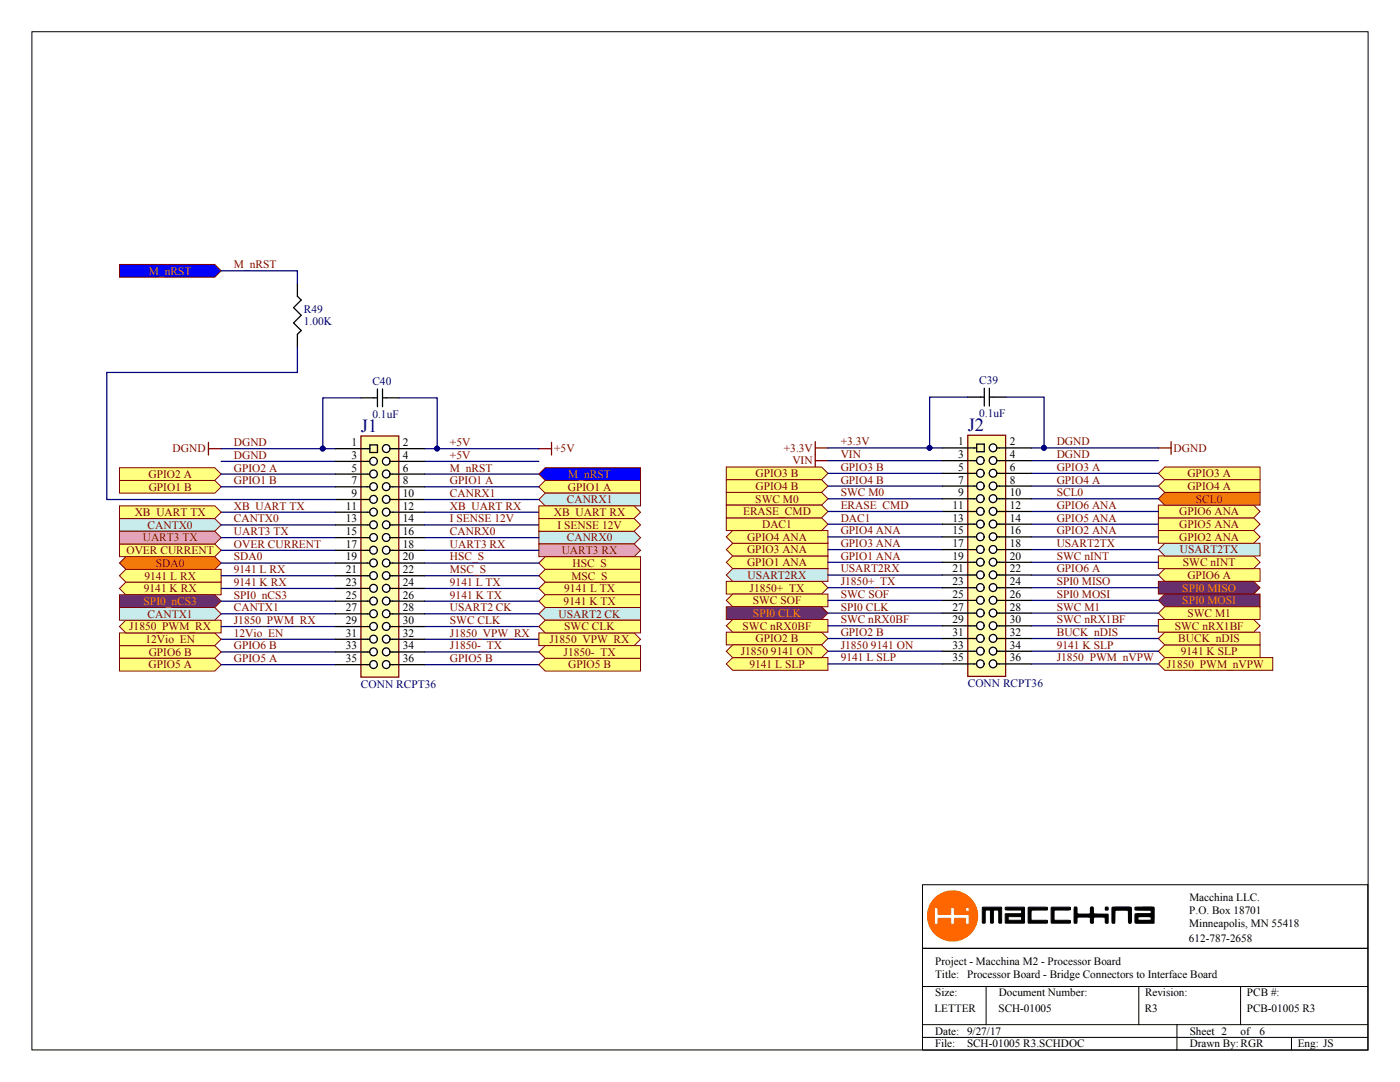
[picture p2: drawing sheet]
<svg xmlns="http://www.w3.org/2000/svg" width="279mm" height="216mm" viewBox="0 0 279 216" stroke-linecap="round" stroke-linejoin="round" font-family="sans-serif">
<path d="M6.4 6.3h266.6v203.2h-266.6zM184.1 176.5h88.9v12.7h-88.9zM184.1 189.2h88.9v20.3h-88.9zM184.1 196.8h88.9M196.8 196.8v7.7M227.3 196.8v7.7M247.6 196.8v7.7M184.1 204.5h88.9M184.1 207h88.9M234.9 204.5v5M257.7 207v2.5" fill="none" stroke="#000" stroke-width=".2"/>
<path d="M185.1 182.8a5 5 0 0 1 10 0 5 5 0 0 1-10 0zM186.5 181.2v2.9l.1 .3 .6-.1v-1l.7-.1 1.8 .1 .1 1.1 .4 .1 .2-.2 .1-1 2.1-.1 .1 1.2h.7v-1.8l-.1-.1h-2.8v-1.3a.4 .4 0 0 0-.5-.1 .4 .4 0 0 0-.3 .4v1h-2.4l-.1-1.3zM192.7 181.5a.4 .4 0 0 0 .8 0 .4 .4 0 0 0-.8 0z" fill="#f60" stroke="#f60" stroke-width=".2"/>
<g fill="#000" stroke="#000" stroke-width=".2">
<path d="M196.1 181h3.7l.1 3.2-.6-.1v-2.4l-.2-.1-.8 .1-.1 2.3a.29 .29 0 0 1-.3 .2 .29 .29 0 0 1-.2-.3v-2.2l-.2-.1h-.8l-.1 .1v2.4l-.5 .1zM205.2 181.1h3.8v.5h-3.1l-.1 .9 .1 1.1h3l.1 .6h-3.7zM209.8 181l3.8 .1v.4l-.2 .1h-2.9l-.1 .1v1.8l.1 .1 3.1 .1v.5h-3.8z"/>
<path d="M200.7 181l3.7 .1v3.1h-3.7v-1.8l3.1-.1 .1-.3-.1-.4-3.1-.1zM201.3 182.9l-.1 .5 .2 .2h2.4l.1-.1-.1-.6z"/>
</g>
<g fill="#000" stroke="#000" stroke-width=".25">
<path d="M214.4 181.1h.5l.1 1.2 1.8 .1h.7l.2-1.3 .4-.1 .2 1.4h2.8v1.7l-.5 .1v-1.1l-.2-.1h-1.8l-.4 .1v1.1h-.5l-.1-1.1-.2-.1a4.8 4.8 0 0 0-2.4 .1l-.1 1-.5 .1zM222 181.1h3.7l.1 .8-.1 2.3h-.4v-.1l-.1-2.4-2-.1-.7 .1v2.5h-.4a2.05 2.05 0 0 1-.2-1.6z"/>
<path d="M226.6 181.1l1.8-.1a2.99 2.99 0 0 1 1.9 .1v3.1h-3.7l-.1-.7a1.19 1.19 0 0 1 .2-1.1l2.9-.1 .2-.5-.2-.2h-3zM227.2 183l-.1 .4 .1 .2a5.3 5.3 0 0 0 2.5-.1l.1-.4-.3-.2z"/>
<circle cx="220.8" cy="181.3" r=".32"/>
</g>
<path d="M72 79.4h3.3M75.3 77.6v3.6M76.3 79.4h3.3M76.3 77.6v3.6" fill="none" stroke="#000" stroke-width=".25"/>
<path d="M41.6 88.3v2.5M41.6 89.5h2.5" fill="none" stroke="#800000" stroke-width=".25"/>
<path d="M107.5 106h19.1l1.2 1.3-1.2 1.2h-19.1z" fill-rule="evenodd" fill="#c8ebeb" stroke="#800000" stroke-width=".2"/>
<path d="M107.5 108.5h19.1l1.2 1.3-1.2 1.3h-19.1z" fill-rule="evenodd" fill="#eba5c2" stroke="#800000" stroke-width=".2"/>
<path d="M23.8 112.3l1.3-1.2h17.8l1.2 1.2-1.2 1.3h-17.8z" fill-rule="evenodd" fill="#f77800" stroke="#800000" stroke-width=".2"/>
<g fill="#ffff80" stroke="#800000" stroke-width=".2">
<path d="M107.5 117.4l1.3-1.3h19v2.6h-19z" fill-rule="evenodd"/>
<path d="M107.5 120l1.3-1.3h19v2.5h-19z" fill-rule="evenodd"/>
</g>
<path d="M107.5 122.5l1.3-1.3h19v2.6h-19z" fill-rule="evenodd" fill="#c8ebeb" stroke="#800000" stroke-width=".2"/>
<path d="M44.1 92.1h22.9M84.7 94.6h22.8M84.7 107.3h22.8M84.7 109.8h22.8" fill="none" stroke="#000080" stroke-width=".25"/>
<g fill="#ffff80" stroke="#800000" stroke-width=".2">
<path d="M23.8 108.5h19.1l1.2 1.3-1.2 1.3h-19.1z" fill-rule="evenodd"/>
<path d="M107.5 112.3l1.3-1.2h19v2.5h-19z" fill-rule="evenodd"/>
</g>
<path d="M44.1 112.3h22.9M44.1 109.8h22.9M84.7 112.3h22.8M84.7 117.4h22.8M84.7 120h22.8M44.1 127.6h22.9M44.1 130.1h22.9M84.7 125h22.8M84.7 122.5h22.8M84.7 127.6h22.8M84.7 132.6h22.8" fill="none" stroke="#000080" stroke-width=".25"/>
<g fill="#ffff80" stroke="#800000" stroke-width=".2">
<path d="M107.5 132.6l1.3-1.2h19v2.5h-19z" fill-rule="evenodd"/>
<path d="M23.8 128.8h19.1l1.2 1.3-1.2 1.3h-19.1z" fill-rule="evenodd"/>
<path d="M23.8 126.3h19.1l1.2 1.3-1.2 1.2h-19.1z" fill-rule="evenodd"/>
<path d="M107.5 126.3h19.1l1.2 1.3-1.2 1.2h-19.1z" fill-rule="evenodd"/>
<path d="M107.5 125l1.3-1.2h19v2.5h-19z" fill-rule="evenodd"/>
<path d="M23.8 131.4h19.1l1.2 1.2-1.2 1.3h-19.1z" fill-rule="evenodd"/>
<path d="M23.8 125l1.3-1.2h19v2.5h-19z" fill-rule="evenodd"/>
<path d="M107.5 130.1l1.3-1.3h19v2.6h-19z" fill-rule="evenodd"/>
<path d="M107.5 114.9l1.3-1.3h19v2.5h-19z" fill-rule="evenodd"/>
<path d="M23.8 117.4l1.3-1.3h19v2.6h-19z" fill-rule="evenodd"/>
<path d="M23.8 114.9l1.3-1.3h19v2.5h-19z" fill-rule="evenodd"/>
</g>
<path d="M23.8 103.5h19.1l1.2 1.2-1.2 1.3h-19.1z" fill-rule="evenodd" fill="#c8ebeb" stroke="#800000" stroke-width=".2"/>
<path d="M23.8 106h19.1l1.2 1.3-1.2 1.2h-19.1z" fill-rule="evenodd" fill="#eba5c2" stroke="#800000" stroke-width=".2"/>
<path d="M23.8 121.2h19.1l1.2 1.3-1.2 1.3h-19.1z" fill-rule="evenodd" fill="#c8ebeb" stroke="#800000" stroke-width=".2"/>
<path d="M23.8 118.7h19.1l1.2 1.3-1.2 1.2h-19.1z" fill-rule="evenodd" fill="#682f6f" stroke="#800000" stroke-width=".2"/>
<path d="M107.5 89.5h2.6M110.1 88.3v2.5" fill="none" stroke="#800000" stroke-width=".25"/>
<path d="M84.7 92.1h22.8M44.1 104.7h22.9M44.1 107.3h22.9M44.1 114.9h22.9M44.1 117.4h22.9M44.1 120h22.9M84.7 114.9h22.8M44.1 122.5h22.9M44.1 125h22.9M44.1 132.6h22.9M84.7 130.1h22.8" fill="none" stroke="#000080" stroke-width=".25"/>
<path d="M107.5 97.1l1.3-1.2h19v2.5h-19z" fill-rule="evenodd" fill="#ffff80" stroke="#800000" stroke-width=".2"/>
<path d="M84.7 97.1h22.8" fill="none" stroke="#000080" stroke-width=".25"/>
<g fill="#ffff80" stroke="#800000" stroke-width=".2">
<path d="M23.8 95.9h19.1l1.2 1.2-1.2 1.3h-19.1z" fill-rule="evenodd"/>
<path d="M23.8 93.3h19.1l1.2 1.3-1.2 1.3h-19.1z" fill-rule="evenodd"/>
</g>
<path d="M72 79.4h-7.6v10.1M79.6 79.4h7.6v10.1M44.1 97.1h22.9M44.1 94.6h22.9M44.1 89.5h22.9M84.7 89.5h22.8" fill="none" stroke="#000080" stroke-width=".25"/>
<g fill="#000080" stroke="#000080" stroke-width=".2">
<circle cx="87.2" cy="89.5" r=".48"/>
<circle cx="64.4" cy="89.5" r=".48"/>
</g>
<path d="M107.5 94.6l1.3-1.3h19v2.6h-19z" fill-rule="evenodd" fill="#00f" stroke="#800000" stroke-width=".2"/>
<path d="M72 87h7.6v48.1h-7.6z" fill="#ffffb0" stroke="#800000" stroke-width=".25"/>
<path d="M67 89.5h6.3M73.8 88.8h1.5v1.5h-1.5zM78.4 89.5h6.3" fill="none" stroke="#000" stroke-width=".25"/>
<g fill="#fff" stroke="#000" stroke-width=".25">
<circle cx="77.1" cy="92" r=".77"/>
<circle cx="77.1" cy="89.5" r=".77"/>
<circle cx="74.5" cy="92" r=".77"/>
<circle cx="77.1" cy="94.6" r=".77"/>
<circle cx="77.1" cy="97.1" r=".77"/>
<circle cx="77.1" cy="99.7" r=".77"/>
<circle cx="77.1" cy="102.2" r=".77"/>
<circle cx="74.5" cy="94.6" r=".77"/>
<circle cx="74.5" cy="97.1" r=".77"/>
<circle cx="74.5" cy="99.7" r=".77"/>
<circle cx="74.5" cy="102.2" r=".77"/>
</g>
<path d="M67 92.1h6.8M67 94.6h6.8M67 99.7h6.8M67 97.1h6.8M73.3 89.5h.5M77.9 92.1h6.8M77.9 94.6h6.8M77.9 99.7h6.8M77.9 97.1h.5M77.9 89.5h.5M67 102.2h6.8M77.9 102.2h6.8" fill="none" stroke="#000" stroke-width=".25"/>
<g fill="#fff" stroke="#000" stroke-width=".25">
<circle cx="77.1" cy="104.7" r=".77"/>
<circle cx="77.1" cy="107.3" r=".77"/>
<circle cx="74.5" cy="104.7" r=".77"/>
<circle cx="74.5" cy="107.3" r=".77"/>
</g>
<g fill="none" stroke="#000" stroke-width=".25">
<path d="M78.4 97.1h6.3M67 104.7h6.8M67 107.3h6.8M67 109.8h6.3M67 112.3h6.3M67 114.9h6.3M67 117.4h6.3M67 120h6.3M77.9 104.7h6.8M77.9 107.3h6.8M78.4 109.8h6.3M78.4 112.3h6.3"/>
<path d="M78.4 114.9h6.3M78.4 117.4h6.3M78.4 120h6.3M67 122.5h6.3M67 125h6.3M67 127.6h6.3M67 130.1h6.3M67 132.6h6.3M78.4 122.5h6.3M78.4 125h6.3M78.4 127.6h6.3M78.4 130.1h6.3"/>
<path d="M78.4 132.6h6.3"/>
</g>
<circle cx="77.1" cy="109.8" r=".77" fill="#fff" stroke="#000" stroke-width=".25"/>
<path d="M77.9 109.8h.5" fill="none" stroke="#000" stroke-width=".25"/>
<circle cx="77.1" cy="112.3" r=".77" fill="#fff" stroke="#000" stroke-width=".25"/>
<path d="M77.9 112.3h.5" fill="none" stroke="#000" stroke-width=".25"/>
<circle cx="77.1" cy="114.9" r=".77" fill="#fff" stroke="#000" stroke-width=".25"/>
<path d="M77.9 114.9h.5" fill="none" stroke="#000" stroke-width=".25"/>
<circle cx="77.1" cy="117.4" r=".77" fill="#fff" stroke="#000" stroke-width=".25"/>
<path d="M77.9 117.4h.5" fill="none" stroke="#000" stroke-width=".25"/>
<circle cx="77.1" cy="119.9" r=".77" fill="#fff" stroke="#000" stroke-width=".25"/>
<path d="M77.9 120h.5" fill="none" stroke="#000" stroke-width=".25"/>
<circle cx="77.1" cy="122.5" r=".77" fill="#fff" stroke="#000" stroke-width=".25"/>
<path d="M77.9 122.5h.5" fill="none" stroke="#000" stroke-width=".25"/>
<circle cx="77.1" cy="125" r=".77" fill="#fff" stroke="#000" stroke-width=".25"/>
<path d="M77.9 125h.5" fill="none" stroke="#000" stroke-width=".25"/>
<circle cx="77.1" cy="127.5" r=".77" fill="#fff" stroke="#000" stroke-width=".25"/>
<path d="M77.9 127.6h.5" fill="none" stroke="#000" stroke-width=".25"/>
<circle cx="77.1" cy="130.1" r=".77" fill="#fff" stroke="#000" stroke-width=".25"/>
<path d="M77.9 130.1h.5" fill="none" stroke="#000" stroke-width=".25"/>
<circle cx="77.1" cy="132.6" r=".77" fill="#fff" stroke="#000" stroke-width=".25"/>
<path d="M77.9 132.6h.5" fill="none" stroke="#000" stroke-width=".25"/>
<circle cx="74.5" cy="132.6" r=".77" fill="#fff" stroke="#000" stroke-width=".25"/>
<path d="M73.3 132.6h.5" fill="none" stroke="#000" stroke-width=".25"/>
<circle cx="74.5" cy="130.1" r=".77" fill="#fff" stroke="#000" stroke-width=".25"/>
<path d="M73.3 130.1h.5" fill="none" stroke="#000" stroke-width=".25"/>
<circle cx="74.5" cy="127.5" r=".77" fill="#fff" stroke="#000" stroke-width=".25"/>
<path d="M73.3 127.6h.5" fill="none" stroke="#000" stroke-width=".25"/>
<circle cx="74.5" cy="125" r=".77" fill="#fff" stroke="#000" stroke-width=".25"/>
<path d="M73.3 125h.5" fill="none" stroke="#000" stroke-width=".25"/>
<circle cx="74.5" cy="122.5" r=".77" fill="#fff" stroke="#000" stroke-width=".25"/>
<path d="M73.3 122.5h.5" fill="none" stroke="#000" stroke-width=".25"/>
<circle cx="74.5" cy="119.9" r=".77" fill="#fff" stroke="#000" stroke-width=".25"/>
<path d="M73.3 120h.5" fill="none" stroke="#000" stroke-width=".25"/>
<circle cx="74.5" cy="117.4" r=".77" fill="#fff" stroke="#000" stroke-width=".25"/>
<path d="M73.3 117.4h.5" fill="none" stroke="#000" stroke-width=".25"/>
<circle cx="74.5" cy="114.9" r=".77" fill="#fff" stroke="#000" stroke-width=".25"/>
<path d="M73.3 114.9h.5" fill="none" stroke="#000" stroke-width=".25"/>
<circle cx="74.5" cy="112.3" r=".77" fill="#fff" stroke="#000" stroke-width=".25"/>
<path d="M73.3 112.3h.5" fill="none" stroke="#000" stroke-width=".25"/>
<circle cx="74.5" cy="109.8" r=".77" fill="#fff" stroke="#000" stroke-width=".25"/>
<path d="M73.3 109.8h.5" fill="none" stroke="#000" stroke-width=".25"/>
<path d="M84.7 104.7h22.8" fill="none" stroke="#000080" stroke-width=".25"/>
<path d="M107.5 103.5h19.1l1.2 1.2-1.2 1.3h-19.1z" fill-rule="evenodd" fill="#ffff80" stroke="#800000" stroke-width=".2"/>
<path d="M107.5 99.7l1.3-1.3h19v2.5h-19z" fill-rule="evenodd" fill="#c8ebeb" stroke="#800000" stroke-width=".2"/>
<path d="M84.7 99.7h22.8" fill="none" stroke="#000080" stroke-width=".25"/>
<path d="M59.4 56.6v2.5l.7 .8-1.5 1.5 1.5 1.5-1.5 1.5 1.5 1.6-.7 .7v2.5" fill="none" stroke="#000" stroke-width=".25"/>
<path d="M23.8 52.8h19.1l1.2 1.2-1.2 1.3h-19.1z" fill-rule="evenodd" fill="#00f" stroke="#800000" stroke-width=".2"/>
<path d="M44.1 54h15.3v2.6M59.4 69.2v5.1h-38.1v25.4h45.7M44.1 102.2h22.9" fill="none" stroke="#000080" stroke-width=".25"/>
<path d="M23.8 100.9h19.1l1.2 1.3-1.2 1.3h-19.1z" fill-rule="evenodd" fill="#ffff80" stroke="#800000" stroke-width=".2"/>
<path d="M84.7 102.2h22.8" fill="none" stroke="#000080" stroke-width=".25"/>
<g fill="#ffff80" stroke="#800000" stroke-width=".2">
<path d="M107.5 100.9h19.1l1.2 1.3-1.2 1.3h-19.1z" fill-rule="evenodd"/>
<path d="M231.2 114.7l1.2-1.2h19.1v2.5h-19.1z" fill-rule="evenodd"/>
</g>
<path d="M205.8 114.7h25.4" fill="none" stroke="#000080" stroke-width=".25"/>
<path d="M193.1 79.2h3.3M196.4 77.5v3.5M197.4 79.2h3.3M197.4 77.5v3.5" fill="none" stroke="#000" stroke-width=".25"/>
<g fill="#ffff80" stroke="#800000" stroke-width=".2">
<path d="M144.9 126.1h19.1l1.2 1.3-1.2 1.3h-19.1z" fill-rule="evenodd"/>
<path d="M231.2 94.5l1.2-1.3h19.1v2.5h-19.1z" fill-rule="evenodd"/>
<path d="M231.2 97l1.2-1.3h19.1v2.6h-19.1z" fill-rule="evenodd"/>
<path d="M231.2 103.3h19l1.3 1.3-1.3 1.3h-19z" fill-rule="evenodd"/>
<path d="M231.2 100.8h19l1.3 1.3-1.3 1.2h-19z" fill-rule="evenodd"/>
<path d="M144.9 132.5l1.3-1.3h19v2.6h-19z" fill-rule="evenodd"/>
<path d="M231.2 110.9h19l1.3 1.3-1.3 1.3h-19z" fill-rule="evenodd"/>
</g>
<path d="M162.7 88.1v2.6M162.7 89.4h2.5" fill="none" stroke="#800000" stroke-width=".25"/>
<g fill="#682f6f" stroke="#800000" stroke-width=".2">
<path d="M231.2 116h19l1.3 1.3-1.3 1.2h-19z" fill-rule="evenodd"/>
<path d="M231.2 119.8l1.2-1.3h19.1v2.6h-19.1z" fill-rule="evenodd"/>
</g>
<path d="M144.9 129.9l1.3-1.2h17.8l1.2 1.2-1.2 1.3h-17.8z" fill-rule="evenodd" fill="#ffff80" stroke="#800000" stroke-width=".2"/>
<path d="M231.2 109.7l1.2-1.3h19.1v2.5h-19.1z" fill-rule="evenodd" fill="#c8ebeb" stroke="#800000" stroke-width=".2"/>
<path d="M162.7 90.7v2.5M162.7 91.9h2.5" fill="none" stroke="#800000" stroke-width=".25"/>
<path d="M144.9 124.9l1.3-1.3h19v2.5h-19z" fill-rule="evenodd" fill="#ffff80" stroke="#800000" stroke-width=".2"/>
<g fill="none" stroke="#000080" stroke-width=".25">
<path d="M165.2 91.9h22.9M205.8 94.5h25.4M205.8 97h25.4M205.8 102.1h25.4M205.8 104.6h25.4M205.8 109.7h25.4M205.8 112.2h25.4M205.8 117.3h25.4M205.8 119.8h25.4M165.2 127.4h22.9M165.2 124.9h22.9M165.2 129.9h22.9"/>
<path d="M165.2 132.5h22.9"/>
</g>
<g fill="#ffff80" stroke="#800000" stroke-width=".2">
<path d="M144.9 93.2h19.1l1.2 1.3-1.2 1.2h-19.1z" fill-rule="evenodd"/>
<path d="M144.9 95.7h19.1l1.2 1.3-1.2 1.3h-19.1z" fill-rule="evenodd"/>
<path d="M144.9 112.2l1.3-1.3h19v2.6h-19z" fill-rule="evenodd"/>
<path d="M231.2 105.9h19l1.3 1.2-1.3 1.3h-19z" fill-rule="evenodd"/>
<path d="M144.9 109.7l1.3-1.3h19v2.5h-19z" fill-rule="evenodd"/>
<path d="M144.9 107.1l1.3-1.2h19v2.5h-19z" fill-rule="evenodd"/>
<path d="M231.2 129.9l1.2-1.2h19.1v2.5h-19.1z" fill-rule="evenodd"/>
<path d="M231.2 127.4l1.2-1.3h19.1v2.6h-19.1z" fill-rule="evenodd"/>
<path d="M144.9 116h19.1l1.2 1.3-1.2 1.2h-19.1z" fill-rule="evenodd"/>
<path d="M231.2 122.3l1.2-1.2h19.1v2.5h-19.1z" fill-rule="evenodd"/>
<path d="M144.9 98.3h19.1l1.2 1.2-1.2 1.3h-19.1z" fill-rule="evenodd"/>
<path d="M144.9 119.8l1.3-1.3h19v2.6h-19z" fill-rule="evenodd"/>
<path d="M231.2 123.6h19l1.3 1.3-1.3 1.2h-19z" fill-rule="evenodd"/>
</g>
<path d="M231.2 99.5l1.2-1.2h19.1v2.5h-19.1z" fill-rule="evenodd" fill="#f77800" stroke="#800000" stroke-width=".2"/>
<path d="M144.9 103.3h19.1l1.2 1.3-1.2 1.3h-19.1z" fill-rule="evenodd" fill="#ffff80" stroke="#800000" stroke-width=".2"/>
<path d="M144.9 121.1h19.1l1.2 1.2-1.2 1.3h-19.1z" fill-rule="evenodd" fill="#682f6f" stroke="#800000" stroke-width=".2"/>
<path d="M144.9 114.7l1.3-1.2h19v2.5h-19z" fill-rule="evenodd" fill="#c8ebeb" stroke="#800000" stroke-width=".2"/>
<path d="M231.2 89.4h2.5M233.7 88.1v2.6" fill="none" stroke="#800000" stroke-width=".25"/>
<path d="M231.2 132.5l1.2-1.3h21.6v2.6h-21.6z" fill-rule="evenodd" fill="#ffff80" stroke="#800000" stroke-width=".2"/>
<g fill="none" stroke="#000080" stroke-width=".25">
<path d="M193.1 79.2h-7.6v10.2M200.7 79.2h7.7v10.2M165.2 94.5h22.9M165.2 97h22.9M165.2 99.5h22.9M165.2 89.4h22.9M205.8 99.5h25.4M205.8 89.4h25.4M205.8 91.9h25.4M165.2 104.6h22.9M165.2 107.1h22.9M165.2 109.7h22.9"/>
<path d="M165.2 112.2h22.9M165.2 114.7h22.9M165.2 117.3h22.9M165.2 119.8h22.9M205.8 107.1h25.4M165.2 122.3h22.9M205.8 122.3h25.4M205.8 124.9h25.4M205.8 127.4h25.4M205.8 129.9h25.4M205.8 132.5h25.4"/>
</g>
<g fill="#000080" stroke="#000080" stroke-width=".2">
<circle cx="185.5" cy="89.4" r=".48"/>
<circle cx="208.3" cy="89.4" r=".48"/>
</g>
<path d="M193.1 86.8h7.6v48.2h-7.6z" fill="#ffffb0" stroke="#800000" stroke-width=".25"/>
<path d="M188.1 89.4h6.3M194.9 88.6h1.5v1.5h-1.5zM199.5 89.4h6.3" fill="none" stroke="#000" stroke-width=".25"/>
<g fill="#fff" stroke="#000" stroke-width=".25">
<circle cx="198.2" cy="91.9" r=".77"/>
<circle cx="198.2" cy="89.4" r=".77"/>
<circle cx="195.6" cy="91.9" r=".77"/>
<circle cx="198.2" cy="94.4" r=".77"/>
<circle cx="198.2" cy="97" r=".77"/>
<circle cx="198.2" cy="99.5" r=".77"/>
<circle cx="198.2" cy="102" r=".77"/>
<circle cx="195.6" cy="94.4" r=".77"/>
<circle cx="195.6" cy="97" r=".77"/>
<circle cx="195.6" cy="99.5" r=".77"/>
<circle cx="195.6" cy="102" r=".77"/>
</g>
<path d="M188.1 91.9h6.8M188.1 94.5h6.8M188.1 99.5h6.8M188.1 97h6.8M194.4 89.4h.5M199 91.9h6.8M199 94.5h6.8M199 99.5h6.8M199 97h.5M199 89.4h.5M188.1 102.1h6.8M199 102.1h6.8" fill="none" stroke="#000" stroke-width=".25"/>
<g fill="#fff" stroke="#000" stroke-width=".25">
<circle cx="198.2" cy="104.6" r=".77"/>
<circle cx="198.2" cy="107.1" r=".77"/>
<circle cx="195.6" cy="104.6" r=".77"/>
<circle cx="195.6" cy="107.1" r=".77"/>
</g>
<g fill="none" stroke="#000" stroke-width=".25">
<path d="M199.5 97h6.3M188.1 104.6h6.8M188.1 107.1h6.8M188.1 109.7h6.3M188.1 112.2h6.3M188.1 114.7h6.3M188.1 117.3h6.3M188.1 119.8h6.3M199 104.6h6.8M199 107.1h6.8M199.5 109.7h6.3M199.5 112.2h6.3"/>
<path d="M199.5 114.7h6.3M199.5 117.3h6.3M199.5 119.8h6.3M188.1 122.3h6.3M188.1 124.9h6.3M188.1 127.4h6.3M188.1 129.9h6.3M188.1 132.5h6.3M199.5 122.3h6.3M199.5 124.9h6.3M199.5 127.4h6.3M199.5 129.9h6.3"/>
<path d="M199.5 132.5h6.3"/>
</g>
<circle cx="198.2" cy="109.6" r=".77" fill="#fff" stroke="#000" stroke-width=".25"/>
<path d="M199 109.7h.5" fill="none" stroke="#000" stroke-width=".25"/>
<circle cx="198.2" cy="112.2" r=".77" fill="#fff" stroke="#000" stroke-width=".25"/>
<path d="M199 112.2h.5" fill="none" stroke="#000" stroke-width=".25"/>
<circle cx="198.2" cy="114.7" r=".77" fill="#fff" stroke="#000" stroke-width=".25"/>
<path d="M199 114.7h.5" fill="none" stroke="#000" stroke-width=".25"/>
<circle cx="198.2" cy="117.3" r=".77" fill="#fff" stroke="#000" stroke-width=".25"/>
<path d="M199 117.3h.5" fill="none" stroke="#000" stroke-width=".25"/>
<circle cx="198.2" cy="119.8" r=".77" fill="#fff" stroke="#000" stroke-width=".25"/>
<path d="M199 119.8h.5" fill="none" stroke="#000" stroke-width=".25"/>
<circle cx="198.2" cy="122.3" r=".77" fill="#fff" stroke="#000" stroke-width=".25"/>
<path d="M199 122.3h.5" fill="none" stroke="#000" stroke-width=".25"/>
<circle cx="198.2" cy="124.9" r=".77" fill="#fff" stroke="#000" stroke-width=".25"/>
<path d="M199 124.9h.5" fill="none" stroke="#000" stroke-width=".25"/>
<circle cx="198.2" cy="127.4" r=".77" fill="#fff" stroke="#000" stroke-width=".25"/>
<path d="M199 127.4h.5" fill="none" stroke="#000" stroke-width=".25"/>
<circle cx="198.2" cy="129.9" r=".77" fill="#fff" stroke="#000" stroke-width=".25"/>
<path d="M199 129.9h.5" fill="none" stroke="#000" stroke-width=".25"/>
<circle cx="198.2" cy="132.5" r=".77" fill="#fff" stroke="#000" stroke-width=".25"/>
<path d="M199 132.5h.5" fill="none" stroke="#000" stroke-width=".25"/>
<circle cx="195.6" cy="132.5" r=".77" fill="#fff" stroke="#000" stroke-width=".25"/>
<path d="M194.4 132.5h.5" fill="none" stroke="#000" stroke-width=".25"/>
<circle cx="195.6" cy="129.9" r=".77" fill="#fff" stroke="#000" stroke-width=".25"/>
<path d="M194.4 129.9h.5" fill="none" stroke="#000" stroke-width=".25"/>
<circle cx="195.6" cy="127.4" r=".77" fill="#fff" stroke="#000" stroke-width=".25"/>
<path d="M194.4 127.4h.5" fill="none" stroke="#000" stroke-width=".25"/>
<circle cx="195.6" cy="124.9" r=".77" fill="#fff" stroke="#000" stroke-width=".25"/>
<path d="M194.4 124.9h.5" fill="none" stroke="#000" stroke-width=".25"/>
<circle cx="195.6" cy="122.3" r=".77" fill="#fff" stroke="#000" stroke-width=".25"/>
<path d="M194.4 122.3h.5" fill="none" stroke="#000" stroke-width=".25"/>
<circle cx="195.6" cy="119.8" r=".77" fill="#fff" stroke="#000" stroke-width=".25"/>
<path d="M194.4 119.8h.5" fill="none" stroke="#000" stroke-width=".25"/>
<circle cx="195.6" cy="117.3" r=".77" fill="#fff" stroke="#000" stroke-width=".25"/>
<path d="M194.4 117.3h.5" fill="none" stroke="#000" stroke-width=".25"/>
<circle cx="195.6" cy="114.7" r=".77" fill="#fff" stroke="#000" stroke-width=".25"/>
<path d="M194.4 114.7h.5" fill="none" stroke="#000" stroke-width=".25"/>
<circle cx="195.6" cy="112.2" r=".77" fill="#fff" stroke="#000" stroke-width=".25"/>
<path d="M194.4 112.2h.5" fill="none" stroke="#000" stroke-width=".25"/>
<circle cx="195.6" cy="109.6" r=".77" fill="#fff" stroke="#000" stroke-width=".25"/>
<path d="M194.4 109.7h.5" fill="none" stroke="#000" stroke-width=".25"/>
<path d="M144.9 100.8h19.1l1.2 1.3-1.2 1.2h-19.1z" fill-rule="evenodd" fill="#ffff80" stroke="#800000" stroke-width=".2"/>
<path d="M165.2 102.1h22.9" fill="none" stroke="#000080" stroke-width=".25"/>
<g font-size="3.7" fill="#000080">
<text x="72" y="86.2">J1</text>
<text x="193.1" y="86">J2</text>
</g>
<g font-size="2.3" fill="#800000">
<text x="46.7" y="53.5">M_nRST</text>
<text x="46.7" y="89">DGND</text>
<text x="89.8" y="89">+5V</text>
<text x="167.8" y="88.9">+3.3V</text>
<text x="210.9" y="88.9">DGND</text>
<text x="29.6" y="95.4">GPIO2 A</text>
<text x="34.5" y="90.3">DGND</text>
<text x="46.7" y="94.1">GPIO2 A</text>
<text x="46.7" y="91.6">DGND</text>
<text x="89.8" y="94.1">M_nRST</text>
<text x="89.8" y="91.6">+5V</text>
<text x="110.6" y="90.3">+5V</text>
<text x="150.8" y="95.2">GPIO3 B</text>
<text x="156.4" y="90.1">+3.3V</text>
<text x="158.1" y="92.7">VIN</text>
<text x="167.8" y="93.9">GPIO3 B</text>
<text x="167.8" y="91.4">VIN</text>
<text x="210.9" y="93.9">GPIO3 A</text>
<text x="210.9" y="91.4">DGND</text>
<text x="234.2" y="90.1">DGND</text>
<text x="237" y="95.2">GPIO3 A</text>
<text x="29.7" y="97.9">GPIO1 B</text>
<text x="46.7" y="101.7">XB_UART TX</text>
<text x="46.7" y="96.6">GPIO1 B</text>
<text x="89.8" y="101.7">XB_UART RX</text>
<text x="89.8" y="96.6">GPIO1 A</text>
<text x="89.8" y="99.2">CANRX1</text>
<text x="113.1" y="100.4">CANRX1</text>
<text x="113.3" y="97.9">GPIO1 A</text>
<text x="150.7" y="100.3">SWC M0</text>
<text x="150.8" y="97.8">GPIO4 B</text>
<text x="167.8" y="96.5">GPIO4 B</text>
<text x="167.8" y="99">SWC M0</text>
<text x="167.8" y="101.6">ERASE_CMD</text>
<text x="210.9" y="99">SCL0</text>
<text x="210.9" y="96.5">GPIO4 A</text>
<text x="210.9" y="101.6">GPIO6 ANA</text>
<text x="237" y="97.8">GPIO4 A</text>
<text x="238.7" y="100.3">SCL0</text>
<text x="26.9" y="103">XB_UART TX</text>
<text x="29.5" y="105.5">CANTX0</text>
<text x="46.7" y="104.2">CANTX0</text>
<text x="46.7" y="106.8">UART3 TX</text>
<text x="89.8" y="106.8">CANRX0</text>
<text x="89.8" y="104.2">I SENSE 12V</text>
<text x="110.5" y="103">XB_UART RX</text>
<text x="111.3" y="105.5">I SENSE 12V</text>
<text x="148.3" y="102.8">ERASE_CMD</text>
<text x="149.1" y="107.9">GPIO4 ANA</text>
<text x="152.1" y="105.4">DAC1</text>
<text x="167.8" y="104.1">DAC1</text>
<text x="167.8" y="106.6">GPIO4 ANA</text>
<text x="210.9" y="106.6">GPIO2 ANA</text>
<text x="210.9" y="104.1">GPIO5 ANA</text>
<text x="235.3" y="105.4">GPIO5 ANA</text>
<text x="235.3" y="102.8">GPIO6 ANA</text>
<text x="235.3" y="107.9">GPIO2 ANA</text>
<text x="25.2" y="110.6">OVER CURRENT</text>
<text x="28.5" y="108">UART3 TX</text>
<text x="31.1" y="113.1">SDA0</text>
<text x="46.7" y="111.8">SDA0</text>
<text x="46.7" y="109.3">OVER CURRENT</text>
<text x="89.8" y="111.8">HSC_S</text>
<text x="89.8" y="109.3">UART3 RX</text>
<text x="112.1" y="110.6">UART3 RX</text>
<text x="113.1" y="108">CANRX0</text>
<text x="114.3" y="113.1">HSC_S</text>
<text x="149.1" y="113">GPIO1 ANA</text>
<text x="149.1" y="110.4">GPIO3 ANA</text>
<text x="167.8" y="109.2">GPIO3 ANA</text>
<text x="167.8" y="111.7">GPIO1 ANA</text>
<text x="210.9" y="109.2">USART2TX</text>
<text x="210.9" y="111.7">SWC nINT</text>
<text x="235.5" y="110.4">USART2TX</text>
<text x="236.1" y="113">SWC nINT</text>
<text x="28.7" y="118.2">9141 K RX</text>
<text x="28.8" y="115.6">9141 L RX</text>
<text x="46.7" y="119.4">SPI0_nCS3</text>
<text x="46.7" y="116.9">9141 K RX</text>
<text x="46.7" y="114.4">9141 L RX</text>
<text x="89.8" y="119.4">9141 K TX</text>
<text x="89.8" y="116.9">9141 L TX</text>
<text x="89.8" y="114.4">MSC_S</text>
<text x="112.6" y="118.2">9141 L TX</text>
<text x="114" y="115.6">MSC_S</text>
<text x="149.2" y="115.5">USART2RX</text>
<text x="149.6" y="118">J1850+_TX</text>
<text x="167.8" y="114.2">USART2RX</text>
<text x="167.8" y="116.8">J1850+_TX</text>
<text x="167.8" y="119.3">SWC SOF</text>
<text x="210.9" y="114.2">GPIO6 A</text>
<text x="210.9" y="116.8">SPI0 MISO</text>
<text x="210.9" y="119.3">SPI0 MOSI</text>
<text x="237" y="115.5">GPIO6 A</text>
<text x="25.8" y="125.8">J1850_PWM_RX</text>
<text x="29.5" y="123.2">CANTX1</text>
<text x="46.7" y="124.5">J1850_PWM_RX</text>
<text x="46.7" y="122">CANTX1</text>
<text x="89.8" y="122">USART2 CK</text>
<text x="89.8" y="124.5">SWC CLK</text>
<text x="111.5" y="123.2">USART2 CK</text>
<text x="112.5" y="120.7">9141 K TX</text>
<text x="112.6" y="125.8">SWC CLK</text>
<text x="148.2" y="125.6">SWC nRX0BF</text>
<text x="150.2" y="120.6">SWC SOF</text>
<text x="167.8" y="121.8">SPI0 CLK</text>
<text x="167.8" y="124.4">SWC nRX0BF</text>
<text x="210.9" y="121.8">SWC M1</text>
<text x="210.9" y="124.4">SWC nRX1BF</text>
<text x="234.4" y="125.6">SWC nRX1BF</text>
<text x="237" y="123.1">SWC M1</text>
<text x="29" y="128.3">12Vio_EN</text>
<text x="29.7" y="130.9">GPIO6 B</text>
<text x="46.7" y="129.6">GPIO6 B</text>
<text x="46.7" y="127.1">12Vio_EN</text>
<text x="89.8" y="127.1">J1850_VPW_RX</text>
<text x="89.8" y="129.6">J1850-_TX</text>
<text x="109.7" y="128.3">J1850_VPW_RX</text>
<text x="112.5" y="130.9">J1850-_TX</text>
<text x="147.8" y="130.7">J1850 9141 ON</text>
<text x="150.8" y="128.2">GPIO2 B</text>
<text x="167.8" y="126.9">GPIO2 B</text>
<text x="167.8" y="129.4">J1850 9141 ON</text>
<text x="167.8" y="132">9141 L SLP</text>
<text x="210.9" y="126.9">BUCK_nDIS</text>
<text x="210.9" y="129.4">9141 K SLP</text>
<text x="210.9" y="132">J1850_PWM_nVPW</text>
<text x="235.2" y="128.2">BUCK_nDIS</text>
<text x="235.7" y="130.7">9141 K SLP</text>
<text x="29.6" y="133.4">GPIO5 A</text>
<text x="46.7" y="132.1">GPIO5 A</text>
<text x="89.8" y="132.1">GPIO5 B</text>
<text x="113.4" y="133.4">GPIO5 B</text>
<text x="149.6" y="133.2">9141 L SLP</text>
<text x="232.9" y="133.2">J1850_PWM_nVPW</text>
</g>
<g font-size="2.3" fill="#fd8300">
<text x="29.7" y="54.8">M_nRST</text>
<text x="113.4" y="95.4">M_nRST</text>
</g>
<g font-size="2.3" fill="#000080">
<text x="60.6" y="62.4">R49</text>
<text x="60.6" y="64.9">1.00K</text>
<text x="74.3" y="76.9">C40</text>
<text x="195.4" y="76.7">C39</text>
<text x="74.3" y="83.4">0.1uF</text>
<text x="195.4" y="83.3">0.1uF</text>
<text x="72" y="137.2">CONN RCPT36</text>
<text x="193.1" y="137">CONN RCPT36</text>
</g>
<g font-size="2.3">
<text x="70.1" y="89">1</text>
<text x="80.4" y="89">2</text>
<text x="191.2" y="88.9">1</text>
<text x="201.5" y="88.9">2</text>
<text x="70.1" y="91.6">3</text>
<text x="70.1" y="94.1">5</text>
<text x="80.4" y="91.6">4</text>
<text x="80.4" y="94.1">6</text>
<text x="191.2" y="91.4">3</text>
<text x="191.2" y="93.9">5</text>
<text x="201.5" y="91.4">4</text>
<text x="201.5" y="93.9">6</text>
<text x="69" y="101.7">11</text>
<text x="70.1" y="96.6">7</text>
<text x="70.1" y="99.2">9</text>
<text x="80.4" y="99.2">10</text>
<text x="80.4" y="101.7">12</text>
<text x="80.4" y="96.6">8</text>
<text x="190.1" y="101.6">11</text>
<text x="191.2" y="96.5">7</text>
<text x="191.2" y="99">9</text>
<text x="201.5" y="99">10</text>
<text x="201.5" y="101.6">12</text>
<text x="201.5" y="96.5">8</text>
<text x="69" y="104.2">13</text>
<text x="69" y="106.8">15</text>
<text x="80.4" y="104.2">14</text>
<text x="80.4" y="106.8">16</text>
<text x="190.1" y="104.1">13</text>
<text x="190.1" y="106.6">15</text>
<text x="201.5" y="104.1">14</text>
<text x="201.5" y="106.6">16</text>
<text x="69" y="109.3">17</text>
<text x="69" y="111.8">19</text>
<text x="80.4" y="109.3">18</text>
<text x="80.4" y="111.8">20</text>
<text x="190.1" y="109.2">17</text>
<text x="190.1" y="111.7">19</text>
<text x="201.5" y="109.2">18</text>
<text x="201.5" y="111.7">20</text>
<text x="69" y="114.4">21</text>
<text x="69" y="116.9">23</text>
<text x="69" y="119.4">25</text>
<text x="80.4" y="114.4">22</text>
<text x="80.4" y="116.9">24</text>
<text x="80.4" y="119.4">26</text>
<text x="190.1" y="114.2">21</text>
<text x="190.1" y="116.8">23</text>
<text x="190.1" y="119.3">25</text>
<text x="201.5" y="114.2">22</text>
<text x="201.5" y="116.8">24</text>
<text x="201.5" y="119.3">26</text>
<text x="69" y="122">27</text>
<text x="69" y="124.5">29</text>
<text x="80.4" y="122">28</text>
<text x="80.4" y="124.5">30</text>
<text x="190.1" y="121.8">27</text>
<text x="190.1" y="124.4">29</text>
<text x="201.5" y="121.8">28</text>
<text x="201.5" y="124.4">30</text>
<text x="69" y="127.1">31</text>
<text x="69" y="129.6">33</text>
<text x="80.4" y="127.1">32</text>
<text x="80.4" y="129.6">34</text>
<text x="190.1" y="126.9">31</text>
<text x="190.1" y="129.4">33</text>
<text x="190.1" y="132">35</text>
<text x="201.5" y="126.9">32</text>
<text x="201.5" y="129.4">34</text>
<text x="201.5" y="132">36</text>
<text x="69" y="132.1">35</text>
<text x="80.4" y="132.1">36</text>
</g>
<g font-size="2.3" fill="#ff9c00">
<text x="236" y="118">SPI0 MISO</text>
<text x="28.7" y="120.7">SPI0_nCS3</text>
<text x="150.3" y="123.1">SPI0 CLK</text>
<text x="236" y="120.6">SPI0 MOSI</text>
</g>
<g font-size="2.2">
<text x="237.4" y="179.8">Macchina LLC.</text>
<text x="237.3" y="185">Minneapolis, MN 55418</text>
<text x="237.3" y="182.3">P.O. Box 18701</text>
<text x="237.3" y="188">612-787-2658</text>
<text x="186.6" y="195.2">Title: Processor Board - Bridge Connectors to Interface Board</text>
<text x="186.6" y="192.5">Project - Macchina M2 - Processor Board</text>
<text x="186.5" y="202">LETTER</text>
<text x="186.6" y="198.8">Size:</text>
<text x="199.3" y="202">SCH-01005</text>
<text x="199.3" y="198.8">Document Number:</text>
<text x="228.5" y="202">R3</text>
<text x="228.5" y="198.8">Revision:</text>
<text x="248.8" y="202">PCB-01005 R3</text>
<text x="248.9" y="198.8">PCB #:</text>
<text x="186.6" y="206.5">Date: 9/27/17</text>
<text x="186.6" y="209">File:</text>
<text x="193" y="209">SCH-01005 R3.SCHDOC</text>
<text x="237.4" y="206.5">Sheet 2</text>
<text x="237.4" y="209">Drawn By:RGR</text>
<text x="247.6" y="206.5">of</text>
<text x="251.4" y="206.5">6</text>
<text x="259" y="209">Eng: JS</text>
</g>
</svg>
